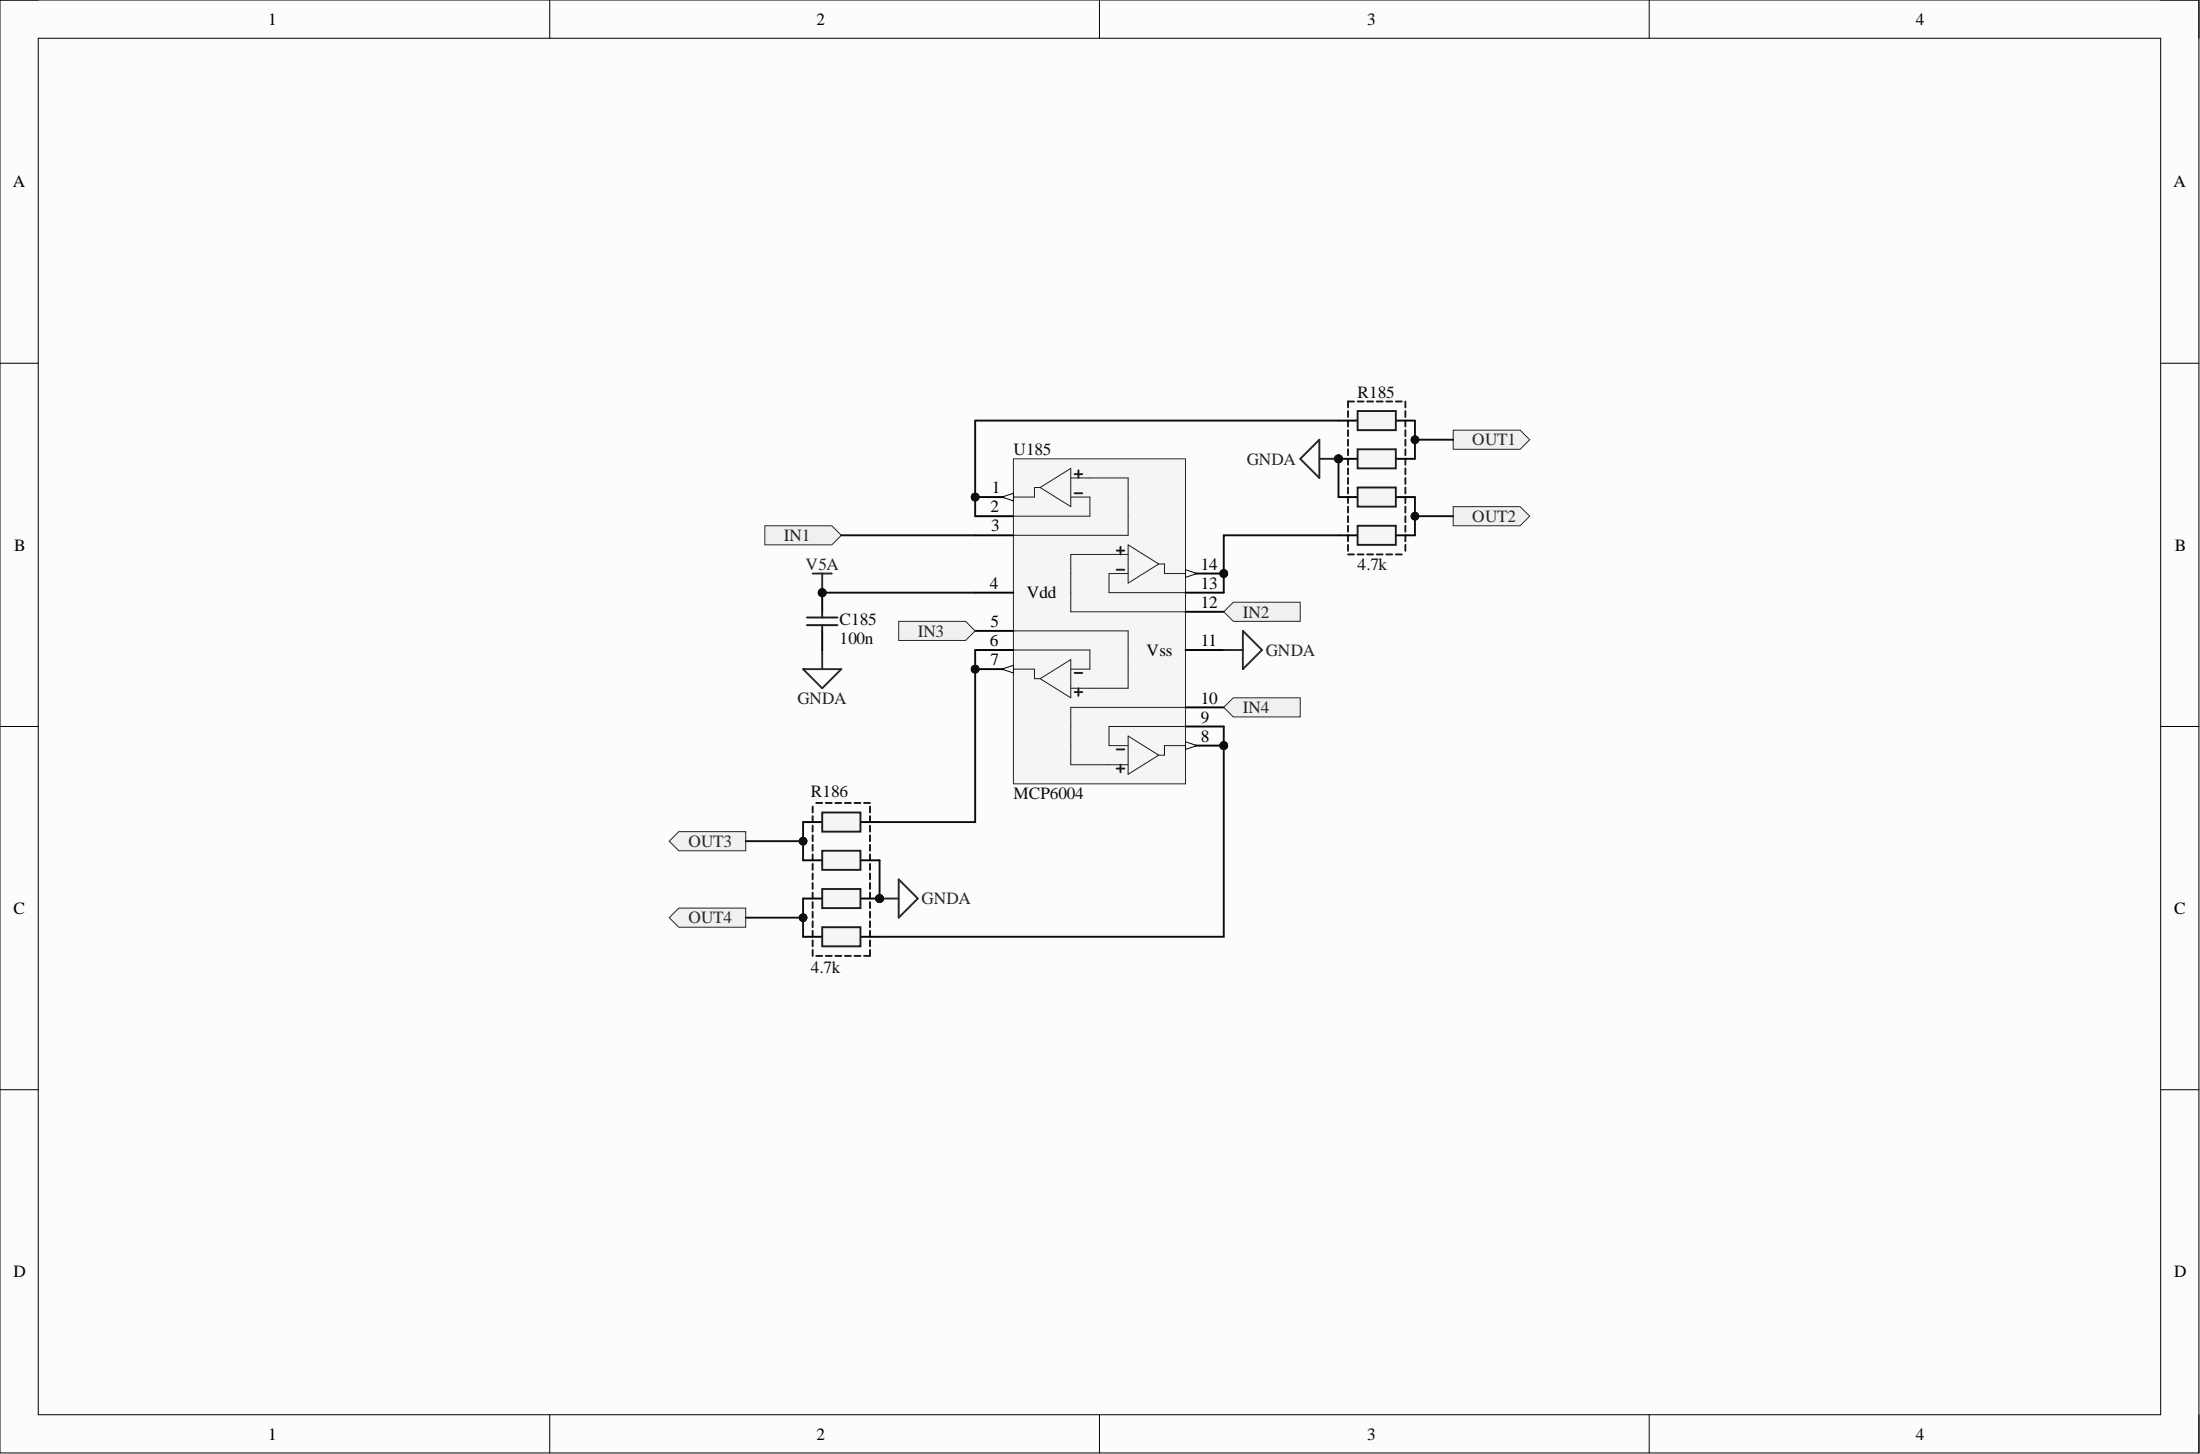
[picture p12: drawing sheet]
<svg xmlns="http://www.w3.org/2000/svg" width="292mm" height="193mm" viewBox="0 0 292 193" stroke-linecap="round" stroke-linejoin="round" font-family="sans-serif">
<path d="M0 0h292v192.8h-292z" fill-rule="evenodd" fill="#fcfcfc"/>
<path d="M0 0h292v192.8h-292z" fill="none" stroke="#000" stroke-width=".13"/>
<path d="M5.1 5.1h281.8v182.7h-281.8z" fill-rule="evenodd" fill="#fcfcfc"/>
<g fill="none" stroke="#000" stroke-width=".13">
<path d="M0 0h5.1M5.1 5.1h281.8v182.7h-281.8zM73 0v5.1M146 0v5.1M219 0v5.1M286.9 0h5.1v5.1M0 48.2h5.1M286.9 48.2h5.1M0 96.4h5.1M286.9 96.4h5.1M0 144.6h5.1M286.9 144.6h5.1"/>
<path d="M73 187.8v5M146 187.8v5M219 187.8v5M292 187.8v5"/>
</g>
<circle cx="129.5" cy="66" r=".51" fill="#0e0e0e"/>
<circle cx="129.5" cy="66" r=".51" fill="none" stroke="#0e0e0e" stroke-width=".13"/>
<circle cx="162.5" cy="76.1" r=".51" fill="#0e0e0e"/>
<circle cx="162.5" cy="76.1" r=".51" fill="none" stroke="#0e0e0e" stroke-width=".13"/>
<path d="M134.6 60.9h22.8v43.1h-22.8z" fill-rule="evenodd" fill="#f5f5f5"/>
<path d="M134.6 60.9h22.8v43.1h-22.8z" fill="none" stroke="#262626" stroke-width=".13"/>
<path d="M129.5 66h5.1" fill="none" stroke="#000" stroke-width=".25"/>
<path d="M133 66l1.6-.5v1z" fill="#fbfbfb"/>
<path d="M133 66l1.6-.5v1z" fill="none" stroke="#000" stroke-width=".13"/>
<circle cx="129.5" cy="66" r=".51" fill="#0e0e0e"/>
<circle cx="129.5" cy="66" r=".51" fill="none" stroke="#0e0e0e" stroke-width=".13"/>
<path d="M129.5 68.5h5.1M129.5 71h5.1M129.5 78.7h5.1M157.4 78.7h5.1M157.4 76.1h5.1M129.5 83.7h5.1M157.4 81.2h5.1" fill="none" stroke="#000" stroke-width=".25"/>
<path d="M134.6 66h2.7M134.6 68.5h10.1" fill="none" stroke="#1c1c1c" stroke-width=".13"/>
<path d="M157.4 75.6l1.5 .5-1.5 .5z" fill="#fbfbfb"/>
<path d="M157.4 75.6l1.5 .5-1.5 .5z" fill="none" stroke="#000" stroke-width=".13"/>
<circle cx="162.5" cy="76.1" r=".51" fill="#0e0e0e"/>
<circle cx="162.5" cy="76.1" r=".51" fill="none" stroke="#0e0e0e" stroke-width=".13"/>
<path d="M129.5 86.3h5.1M129.5 88.8h5.1M157.4 96.4h5.1M157.4 93.9h5.1M157.4 86.3h5.1M157.4 99h5.1" fill="none" stroke="#000" stroke-width=".25"/>
<g fill="none" stroke="#1c1c1c" stroke-width=".13">
<path d="M138.1 64.7l4.1-2.5v5zM138.1 64.7h-.8v1.3M142.2 63.4h7.6v7.6h-15.2M142.2 66h2.5v2.5M149.8 72.3l4 2.6-4 2.5zM149.8 73.6h-7.6v7.6h15.2M149.8 76.1h-2.6v2.6h10.2M153.8 74.9h.8v1.2h2.8M134.6 83.7h15.2v7.6h-7.6M134.6 88.8h2.7v1.3h.8M134.6 86.3h10.1v2.5h-2.5M138.1 90.1l4.1-2.6v5.1z"/>
<path d="M149.8 97.7l4 2.5-4 2.6zM157.4 93.9h-15.2v7.6h7.6M157.4 96.4h-10.2v2.6h2.6M157.4 99h-2.8v1.2h-.8"/>
</g>
<path d="M142.7 62.9h1M142.7 65.5h1M143.2 62.4v1M148.3 73.1h1M148.3 75.6h1M148.8 72.6v1M142.7 91.9h1M142.7 89.3h1M143.2 91.3v1.1M148.3 99.5h1M148.3 102h1M148.8 101.5v1" fill="none" stroke="#1c1c1c" stroke-width=".25"/>
<path d="M107.9 76.1h2.5M109.2 76.1v2.6M162.5 86.3h2.5M165 83.7l2.6 2.6-2.6 2.5z" fill="none" stroke="#262626" stroke-width=".25"/>
<circle cx="116.8" cy="119.3" r=".51" fill="#0e0e0e"/>
<circle cx="116.8" cy="119.3" r=".51" fill="none" stroke="#0e0e0e" stroke-width=".13"/>
<g fill="none" stroke="#151515" stroke-width=".25">
<path d="M107.9 107v.8M107.9 108.3v.8M107.9 109.6v.8M107.9 110.8v.8M107.9 112.1v.8M107.9 113.4v.8M107.9 114.7v.7M107.9 115.9v.8M107.9 117.2v.8M107.9 118.5v.8M107.9 119.7v.8M115.5 107v.8"/>
<path d="M115.5 108.3v.8M115.5 109.6v.8M115.5 110.8v.8M115.5 112.1v.8M115.5 113.4v.8M115.5 114.7v.7M115.5 115.9v.8M115.5 117.2v.8M115.5 118.5v.8M115.5 119.7v.8M107.9 121v.8M107.9 122.3v.8"/>
<path d="M107.9 123.5v.8M107.9 124.8v.8M107.9 126.1v.8M115.5 121v.8M115.5 122.3v.8M115.5 123.5v.8M115.5 124.8v.8M115.5 126.1v.8"/>
</g>
<path d="M106.6 124.3h2.6M114.2 124.3h2.6" fill="none" stroke="#000" stroke-width=".25"/>
<path d="M109.2 123.1h5v2.5h-5z" fill-rule="evenodd" fill="#f5f5f5"/>
<path d="M109.2 123.1h5v2.5h-5z" fill="none" stroke="#1c1c1c" stroke-width=".25"/>
<path d="M114.2 119.3h2.6" fill="none" stroke="#000" stroke-width=".25"/>
<circle cx="116.8" cy="119.3" r=".51" fill="#0e0e0e"/>
<circle cx="116.8" cy="119.3" r=".51" fill="none" stroke="#0e0e0e" stroke-width=".13"/>
<path d="M106.6 119.3h2.6" fill="none" stroke="#000" stroke-width=".25"/>
<path d="M109.2 118h5v2.5h-5z" fill-rule="evenodd" fill="#f5f5f5"/>
<path d="M109.2 118h5v2.5h-5z" fill="none" stroke="#1c1c1c" stroke-width=".25"/>
<path d="M106.6 114.2h2.6M114.2 114.2h2.6" fill="none" stroke="#000" stroke-width=".25"/>
<path d="M109.2 112.9h5v2.5h-5z" fill-rule="evenodd" fill="#f5f5f5"/>
<path d="M109.2 112.9h5v2.5h-5z" fill="none" stroke="#1c1c1c" stroke-width=".25"/>
<path d="M106.6 109.1h2.6M114.2 109.1h2.6" fill="none" stroke="#000" stroke-width=".25"/>
<path d="M109.2 107.8h5v2.6h-5z" fill-rule="evenodd" fill="#f5f5f5"/>
<path d="M109.2 107.8h5v2.6h-5z" fill="none" stroke="#1c1c1c" stroke-width=".25"/>
<g fill="none" stroke="#151515" stroke-width=".25">
<path d="M179 53.3v.8M179 54.6v.7M179 55.8v.8M179 57.1v.8M179 58.4v.8M179 59.6v.8M186.6 53.3v.8M186.6 54.6v.7M186.6 55.8v.8M186.6 57.1v.8M186.6 58.4v.8M186.6 59.6v.8"/>
<path d="M179 60.9v.8M179 62.2v.8M179 63.4v.8M179 64.7v.8M179 66v.8M179 67.2v.8M179 68.5v.8M179 69.8v.8M179 71v.8M179 72.3v.8M186.6 60.9v.8M186.6 62.2v.8"/>
<path d="M186.6 63.4v.8M186.6 64.7v.8M186.6 66v.8M186.6 67.2v.8M186.6 68.5v.8M186.6 69.8v.8M186.6 71v.8M186.6 72.3v.8M108.4 106.6h.8M109.6 106.6h.8M110.9 106.6h.8M112.2 106.6h.8"/>
<path d="M113.5 106.6h.7M114.7 106.6h.8M108.4 126.9h.8M109.6 126.9h.8M110.9 126.9h.8M112.2 126.9h.8M113.5 126.9h.7M114.7 126.9h.8"/>
</g>
<path d="M177.7 55.8h2.6M185.3 55.8h2.6" fill="none" stroke="#000" stroke-width=".25"/>
<path d="M180.3 54.6h5v2.5h-5z" fill-rule="evenodd" fill="#f5f5f5"/>
<path d="M180.3 54.6h5v2.5h-5z" fill="none" stroke="#1c1c1c" stroke-width=".25"/>
<path d="M177.7 60.9h2.6M185.3 60.9h2.6" fill="none" stroke="#000" stroke-width=".25"/>
<path d="M180.3 59.6h5v2.6h-5z" fill-rule="evenodd" fill="#f5f5f5"/>
<path d="M180.3 59.6h5v2.6h-5z" fill="none" stroke="#1c1c1c" stroke-width=".25"/>
<path d="M177.7 66h2.6M185.3 66h2.6" fill="none" stroke="#000" stroke-width=".25"/>
<path d="M180.3 64.7h5v2.5h-5z" fill-rule="evenodd" fill="#f5f5f5"/>
<path d="M180.3 64.7h5v2.5h-5z" fill="none" stroke="#1c1c1c" stroke-width=".25"/>
<path d="M177.7 71h2.6M185.3 71h2.6" fill="none" stroke="#000" stroke-width=".25"/>
<path d="M180.3 69.8h5v2.5h-5z" fill-rule="evenodd" fill="#f5f5f5"/>
<path d="M180.3 69.8h5v2.5h-5z" fill="none" stroke="#1c1c1c" stroke-width=".25"/>
<path d="M179 53.3h.8M180.3 53.3h.7M181.5 53.3h.8M182.8 53.3h.8M184.1 53.3h.8M185.3 53.3h.8M179 73.6h.8M180.3 73.6h.7M181.5 73.6h.8M182.8 73.6h.8M184.1 73.6h.8M185.3 73.6h.8" fill="none" stroke="#151515" stroke-width=".25"/>
<path d="M116.8 119.3h2.5M119.3 116.7l2.6 2.6-2.6 2.5z" fill="none" stroke="#262626" stroke-width=".25"/>
<circle cx="116.8" cy="119.3" r=".51" fill="#0e0e0e"/>
<circle cx="116.8" cy="119.3" r=".51" fill="none" stroke="#0e0e0e" stroke-width=".13"/>
<path d="M172.6 60.9l2.6-2.5v5zM175.2 60.9h2.5M106.6 88.8h5.1l-2.5 2.5zM109.2 86.3v2.5" fill="none" stroke="#262626" stroke-width=".25"/>
<path d="M101.6 69.8h8.8l1.3 1.2-1.3 1.3h-8.8z" fill-rule="evenodd" fill="#f0f0f0"/>
<path d="M101.6 69.8h8.8l1.3 1.2-1.3 1.3h-8.8z" fill="none" stroke="#262626" stroke-width=".13"/>
<path d="M192.9 57.1h8.9l1.3 1.3-1.3 1.2h-8.9z" fill-rule="evenodd" fill="#f0f0f0"/>
<path d="M192.9 57.1h8.9l1.3 1.3-1.3 1.2h-8.9z" fill="none" stroke="#262626" stroke-width=".13"/>
<path d="M192.9 67.2h8.9l1.3 1.3-1.3 1.3h-8.9z" fill-rule="evenodd" fill="#f0f0f0"/>
<path d="M192.9 67.2h8.9l1.3 1.3-1.3 1.3h-8.9z" fill="none" stroke="#262626" stroke-width=".13"/>
<path d="M162.5 81.2l1.2-1.3h8.9v2.6h-8.9z" fill-rule="evenodd" fill="#f0f0f0"/>
<path d="M162.5 81.2l1.2-1.3h8.9v2.6h-8.9z" fill="none" stroke="#262626" stroke-width=".13"/>
<path d="M119.3 82.5h8.9l1.3 1.2-1.3 1.3h-8.9z" fill-rule="evenodd" fill="#f0f0f0"/>
<path d="M119.3 82.5h8.9l1.3 1.2-1.3 1.3h-8.9z" fill="none" stroke="#262626" stroke-width=".13"/>
<path d="M162.5 93.9l1.2-1.3h8.9v2.5h-8.9z" fill-rule="evenodd" fill="#f0f0f0"/>
<path d="M162.5 93.9l1.2-1.3h8.9v2.5h-8.9z" fill="none" stroke="#262626" stroke-width=".13"/>
<path d="M88.9 111.6l1.2-1.2h8.9v2.5h-8.9z" fill-rule="evenodd" fill="#f0f0f0"/>
<path d="M88.9 111.6l1.2-1.2h8.9v2.5h-8.9z" fill="none" stroke="#262626" stroke-width=".13"/>
<path d="M88.9 121.8l1.2-1.3h8.9v2.6h-8.9z" fill-rule="evenodd" fill="#f0f0f0"/>
<path d="M88.9 121.8l1.2-1.3h8.9v2.6h-8.9z" fill="none" stroke="#262626" stroke-width=".13"/>
<path d="M99 121.8h7.6" fill="none" stroke="#0e0e0e" stroke-width=".25"/>
<circle cx="106.6" cy="121.8" r=".51" fill="#0e0e0e"/>
<circle cx="106.6" cy="121.8" r=".51" fill="none" stroke="#0e0e0e" stroke-width=".13"/>
<path d="M99 111.6h7.6" fill="none" stroke="#0e0e0e" stroke-width=".25"/>
<circle cx="106.6" cy="111.6" r=".51" fill="#0e0e0e"/>
<circle cx="106.6" cy="111.6" r=".51" fill="none" stroke="#0e0e0e" stroke-width=".13"/>
<path d="M111.7 71h17.8M116.8 114.2v5.1" fill="none" stroke="#0e0e0e" stroke-width=".25"/>
<circle cx="116.8" cy="119.3" r=".51" fill="#0e0e0e"/>
<circle cx="116.8" cy="119.3" r=".51" fill="none" stroke="#0e0e0e" stroke-width=".13"/>
<path d="M177.7 55.8h-48.2v12.7" fill="none" stroke="#0e0e0e" stroke-width=".25"/>
<circle cx="129.5" cy="66" r=".51" fill="#0e0e0e"/>
<circle cx="129.5" cy="66" r=".51" fill="none" stroke="#0e0e0e" stroke-width=".13"/>
<path d="M177.7 60.9v5.1M187.9 68.5h5" fill="none" stroke="#0e0e0e" stroke-width=".25"/>
<circle cx="187.9" cy="68.5" r=".51" fill="#0e0e0e"/>
<circle cx="187.9" cy="68.5" r=".51" fill="none" stroke="#0e0e0e" stroke-width=".13"/>
<path d="M187.9 58.4h5" fill="none" stroke="#0e0e0e" stroke-width=".25"/>
<circle cx="187.9" cy="58.4" r=".51" fill="#0e0e0e"/>
<circle cx="187.9" cy="58.4" r=".51" fill="none" stroke="#0e0e0e" stroke-width=".13"/>
<path d="M177.7 71h-15.2v7.7" fill="none" stroke="#0e0e0e" stroke-width=".25"/>
<circle cx="162.5" cy="76.1" r=".51" fill="#0e0e0e"/>
<circle cx="162.5" cy="76.1" r=".51" fill="none" stroke="#0e0e0e" stroke-width=".13"/>
<path d="M187.9 66v5" fill="none" stroke="#0e0e0e" stroke-width=".25"/>
<circle cx="187.9" cy="68.5" r=".51" fill="#0e0e0e"/>
<circle cx="187.9" cy="68.5" r=".51" fill="none" stroke="#0e0e0e" stroke-width=".13"/>
<path d="M187.9 55.8v5.1" fill="none" stroke="#0e0e0e" stroke-width=".25"/>
<circle cx="187.9" cy="58.4" r=".51" fill="#0e0e0e"/>
<circle cx="187.9" cy="58.4" r=".51" fill="none" stroke="#0e0e0e" stroke-width=".13"/>
<path d="M109.2 78.7h20.3M129.5 86.3v22.8h-12.7M106.6 119.3v5" fill="none" stroke="#0e0e0e" stroke-width=".25"/>
<circle cx="106.6" cy="121.8" r=".51" fill="#0e0e0e"/>
<circle cx="106.6" cy="121.8" r=".51" fill="none" stroke="#0e0e0e" stroke-width=".13"/>
<path d="M106.6 109.1v5.1" fill="none" stroke="#0e0e0e" stroke-width=".25"/>
<circle cx="106.6" cy="111.6" r=".51" fill="#0e0e0e"/>
<circle cx="106.6" cy="111.6" r=".51" fill="none" stroke="#0e0e0e" stroke-width=".13"/>
<path d="M162.5 96.4v27.9h-45.7" fill="none" stroke="#0e0e0e" stroke-width=".25"/>
<path d="M109.2 83.7v2.6" fill="none" stroke="#000" stroke-width=".25"/>
<path d="M107.1 82h4.1M107.1 83h4.1M109.2 81.2v.8M109.2 83v.7" fill="none" stroke="#1c1c1c" stroke-width=".25"/>
<text font-size="3.5" fill="#0e0e0e" x="108.7" y="80.4">PIC18502</text>
<g font-size="2.3">
<text x="35.6" y="3.3">1</text>
<text x="108.4" y="3.3">2</text>
<text x="181.5" y="3.3">3</text>
<text x="254.4" y="3.3">4</text>
<text x="1.7" y="24.9">A</text>
<text x="288.6" y="24.9">A</text>
<text x="131.7" y="65.5">1</text>
<text x="131.5" y="68">2</text>
<text x="131.6" y="70.5">3</text>
<text x="1.9" y="73.1">B</text>
<text x="159.4" y="75.6">14</text>
<text x="288.7" y="73.1">B</text>
<text x="131.4" y="78.1">4</text>
<text x="131.5" y="83.2">5</text>
<text x="136.3" y="79.4">Vdd</text>
<text x="159.4" y="80.7">12</text>
<text x="159.4" y="78.1">13</text>
<text x="131.4" y="85.8">6</text>
<text x="131.5" y="88.3">7</text>
<text x="152.2" y="87">Vss</text>
<text x="159.4" y="85.8">11</text>
<text x="159.4" y="95.9">9</text>
<text x="159.4" y="93.4">10</text>
<text x="159.4" y="98.4">8</text>
<text x="1.8" y="121.3">C</text>
<text x="288.7" y="121.3">C</text>
<text x="1.8" y="169.5">D</text>
<text x="288.7" y="169.5">D</text>
<text x="35.6" y="191.1">1</text>
<text x="108.4" y="191.1">2</text>
<text x="181.5" y="191.1">3</text>
<text x="254.4" y="191.1">4</text>
</g>
<g font-size="2.3" fill="#0e0e0e">
<text x="180.3" y="52.8">R185</text>
<text x="134.6" y="60.4">U185</text>
<text x="180.3" y="75.6">4.7k</text>
<text x="111.5" y="83">C185</text>
<text x="111.5" y="85.5">100n</text>
<text x="107.6" y="105.8">R186</text>
<text x="134.6" y="106.1">MCP6004</text>
<text x="107.6" y="129.1">4.7k</text>
</g>
<g font-size="2.3" fill="#262626">
<text x="195.5" y="59.1">OUT1</text>
<text x="165.5" y="61.7">GNDA</text>
<text x="104.1" y="71.8">IN1</text>
<text x="195.5" y="69.3">OUT2</text>
<text x="107" y="75.6">V5A</text>
<text x="165" y="82">IN2</text>
<text x="121.9" y="84.5">IN3</text>
<text x="168.1" y="87">GNDA</text>
<text x="105.9" y="93.4">GNDA</text>
<text x="165" y="94.6">IN4</text>
<text x="91.4" y="112.4">OUT3</text>
<text x="91.4" y="122.6">OUT4</text>
<text x="122.4" y="120">GNDA</text>
</g>
<g font-size="1.1" fill="#0e0e0e">
<text x="177.1" y="61.1">PIR18502</text>
<text x="128.8" y="88.9">PIU18507</text>
<text x="156.6" y="99.2">PIU18508</text>
</g>
</svg>
